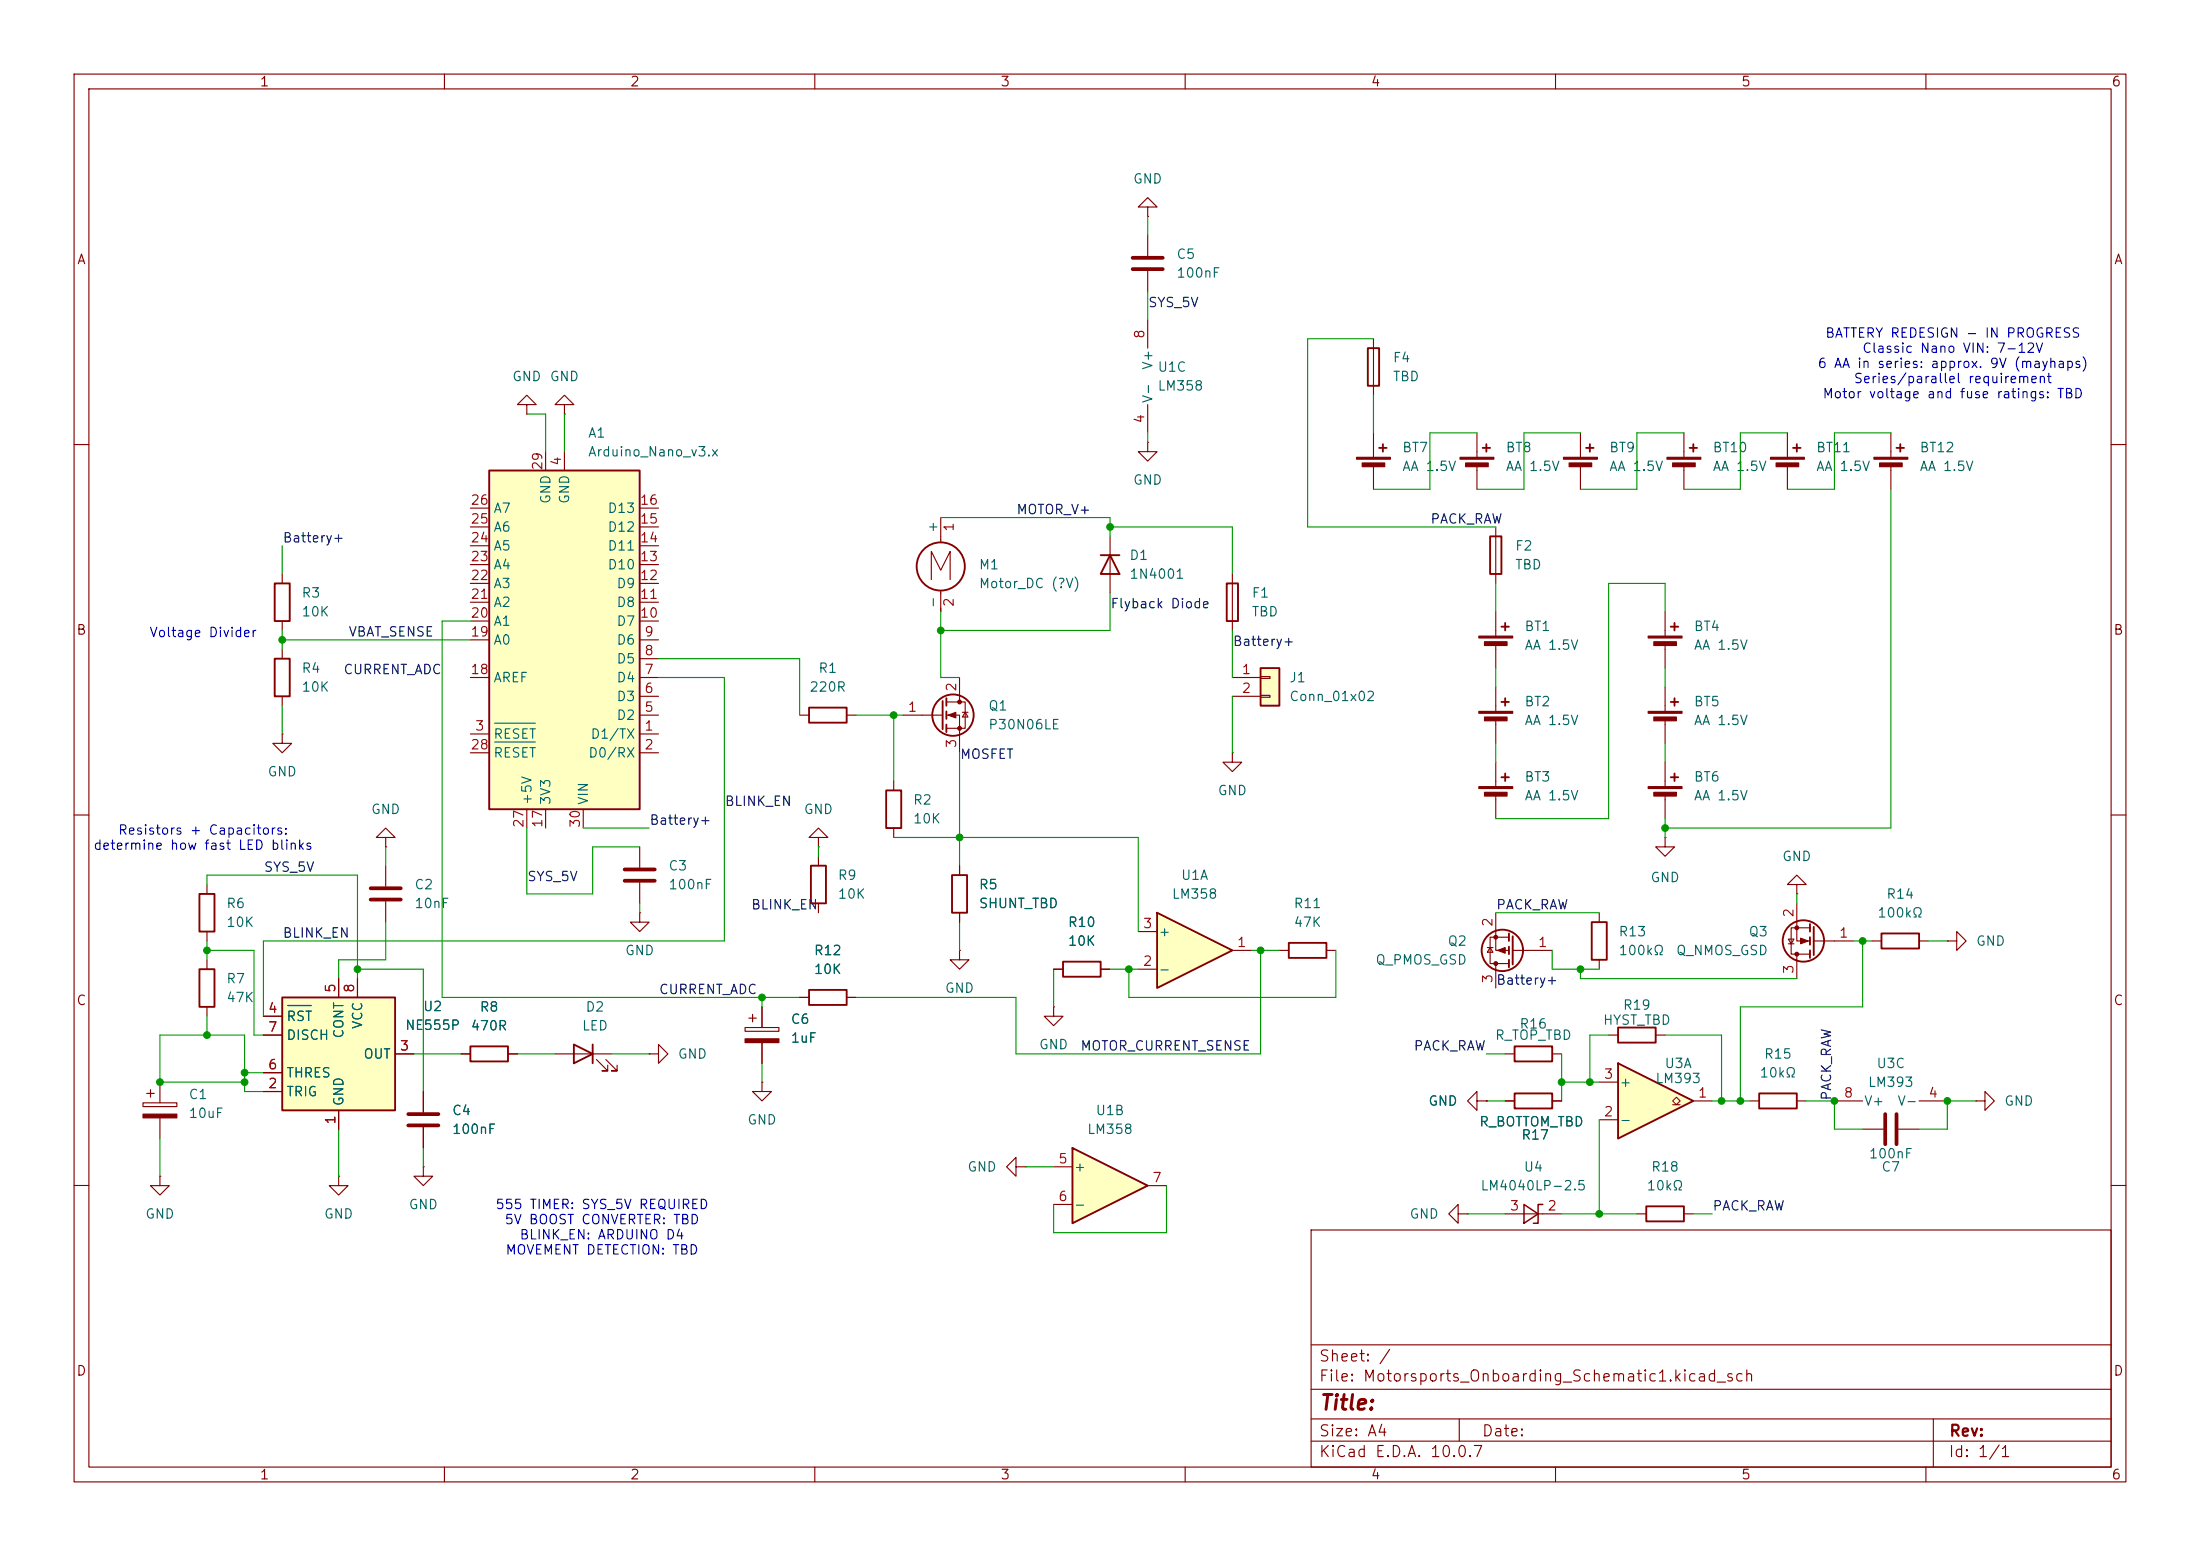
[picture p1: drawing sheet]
<svg xmlns="http://www.w3.org/2000/svg" width="297mm" height="210mm" viewBox="0 0 297 210" stroke-linecap="round" stroke-linejoin="round" font-family="sans-serif">
<g fill="none" stroke="#840000" stroke-width=".15">
<path d="M10 10h277v190h-277zM12 12h273v186h-273zM60 10v2M110 10v2M160 10v2M210 10v2M260 10v2M10 60h2M285 60h2M10 110h2M285 110h2M247.6 148.6h3.9"/>
<path d="M259.1 148.6h3.8M10 160h2M177 166h108v32h-108zM285 160h2M60 198v2M110 198v2M160 198v2M177 194.5h108M177 191.5h108M177 187.5h108M177 181.5h108M197 191.5v3"/>
<path d="M210 198v2M260 198v2M261 191.5v6.5"/>
</g>
<path d="M218.4 143.5l10.2 5.1-10.2 5.1z" fill="#ffffc2"/>
<path d="M184.7 47h1.5v5.1h-1.5zM186.7 59.9v1.1M200.7 59.9v1.1M242.6 59.9v1.1M256.5 59.9v1.1M186.2 60.5h1M200.2 60.5h1M201.2 72.4h1.5v5.1h-1.5zM242.1 60.5h1M256 60.5h1M218.4 143.5l10.2 5.1-10.2 5.1zM222.2 162.8h5.1v2h-5.1z" fill="none" stroke="#840000" stroke-width=".25"/>
<path d="M225.8 149.1h.5l-.5-.5 .5-.5 .5 .5-.5 .5h.5" fill="none" stroke="#840000" stroke-width=".14"/>
<g fill="none" stroke="#840000" stroke-width=".15">
<path d="M185.4 45.7v7.6M185.4 58.4v3.3M199.4 58.4v3.3M241.3 58.4v3.3M255.3 58.4v3.3M185.4 62.7v3.3M199.4 62.7v3.3M201.9 71.1v7.6M241.3 62.7v3.3M255.3 62.7v3.3M100.6 138.7h4.6v.5h-4.6zM101.1 137.4h1"/>
<path d="M101.6 136.9v1M102.9 135.9v2.8M102.9 140.7v2.8M215.9 151.1h2.5M215.9 146.1h2.5M228.6 148.6h2.5M221 163.8h1.2M227.3 163.8h1.3"/>
</g>
<g fill="#840000" stroke="#840000" stroke-width=".15">
<path d="M100.6 140.2h4.6v.5h-4.6z"/>
<path d="M183.1 61.7h4.6v.3h-4.6z"/>
<path d="M183.9 62.5h3v.5h-3z"/>
<path d="M197.1 61.7h4.6v.3h-4.6z"/>
<path d="M197.9 62.5h3v.5h-3z"/>
<path d="M253 61.7h4.6v.3h-4.6z"/>
<path d="M253.7 62.5h3.1v.5h-3.1z"/>
<path d="M239 61.7h4.6v.3h-4.6z"/>
<path d="M239.8 62.5h3v.5h-3z"/>
</g>
<path d="M144.8 154.9l10.1 5.1-10.1 5.1z" fill="#ffffc2"/>
<path d="M225.6 94.7h1M226.1 94.2v1.1M174 127.3h5.1v2h-5.1zM144.8 154.9l10.1 5.1-10.1 5.1z" fill="none" stroke="#840000" stroke-width=".25"/>
<path d="M224.8 92.7v3.3M224.8 97v3.3M172.7 128.3h1.3M179.1 128.3h1.2M142.2 157.5h2.6M266.7 148.6h1.3v-1.3l1.2 1.3-1.2 1.3v-1.3M266.7 148.6h.1M142.2 162.6h2.6M154.9 160h2.6" fill="none" stroke="#840000" stroke-width=".15"/>
<g fill="#840000" stroke="#840000" stroke-width=".15">
<path d="M222.5 96h4.6v.3h-4.6z"/>
<path d="M223.3 96.8h3v.5h-3z"/>
</g>
<path d="M156.2 123.2l10.2 5.1-10.2 5.1z" fill="#ffffc2"/>
<path d="M214.6 59.9v1.1M228.6 59.9v1.1M214.1 60.5h1M228.1 60.5h1M225.6 84.6h1M226.1 84.1v1M225.6 104.9h1M226.1 104.4v1M156.2 123.2l10.2 5.1-10.2 5.1zM63.5 141.2h5.1v2.1h-5.1zM204.5 147.6h5v2h-5z" fill="none" stroke="#840000" stroke-width=".25"/>
<g fill="none" stroke="#840000" stroke-width=".15">
<path d="M154.9 27.9h1.3l-1.3-1.2-1.2 1.2h1.2v1.3M154.9 29.2h.1M213.4 58.4v3.3M227.3 58.4v3.3M213.4 62.7v3.3M227.3 62.7v3.3M224.8 82.6v3.3M224.8 86.9v3.3M166.4 101.6v1.3h1.2l-1.2 1.2-1.3-1.2h1.3M166.4 101.6h.1M224.8 113v1.3h1.3l-1.3 1.3-1.3-1.3h1.3M224.8 113h.1"/>
<path d="M224.8 102.9v3.3M224.8 107.2v3.3M242.6 119.4h1.2l-1.2-1.3-1.3 1.3h1.3v1.3M153.7 130.8h2.5M153.7 125.7h2.5M166.4 128.3h2.5M242.6 120.7h.1M62.2 142.2h1.3M68.6 142.2h1.2M87.6 142.2h1.3v-1.2l1.3 1.2-1.3 1.3v-1.3M87.6 142.2h.1M199.4 148.6v-1.3l-1.3 1.3 1.3 1.3v-1.3h1.3"/>
<path d="M200.7 148.6h.1M203.2 148.6h1.3M209.5 148.6h1.3"/>
</g>
<g fill="#840000" stroke="#840000" stroke-width=".15">
<path d="M211.1 61.7h4.5v.3h-4.5z"/>
<path d="M211.8 62.5h3.1v.5h-3.1z"/>
<path d="M222.5 85.9h4.6v.2h-4.6z"/>
<path d="M223.3 86.6h3v.5h-3z"/>
<path d="M222.5 106.2h4.6v.2h-4.6z"/>
<path d="M223.3 106.9h3v.5h-3z"/>
<path d="M225 61.7h4.6v.3h-4.6z"/>
<path d="M225.8 62.5h3.1v.5h-3.1z"/>
</g>
<path d="M170.2 90.2h2.5v5.1h-2.5z" fill="#ffffc2"/>
<g fill="none" stroke="#840000" stroke-width=".25">
<path d="M37.1 78.7h2v5.1h-2zM148.6 74.9h2.5M149.9 74.9l1.2 2.6h-2.5zM165.6 78.7h1.5v5.1h-1.5zM170.2 90.2h2.5v5.1h-2.5zM202.7 94.7h1M202.7 84.6h1M203.2 84.1v1M203.2 94.2v1.1M202.7 104.9h1M203.2 104.4v1M203.7 126v1"/>
<path d="M203.7 127.8v1M203.7 129.5v1.1M204.2 126.4v3.8M214.9 124.5h2v5h-2zM218.4 138.7h5.1v2h-5.1zM244.3 124.7v1M244.3 126.5v1M244.3 128.3v1M244.9 125.1v3.8M254 126h5.1v2h-5.1zM77.5 141l2.5 1.2-2.5 1.3zM80 141v2.5"/>
<path d="M237.5 147.6h5.1v2h-5.1z"/>
<circle cx="202.8" cy="128.3" r="2.79"/>
<circle cx="243.5" cy="127" r="2.79"/>
</g>
<g fill="none" stroke="#840000" stroke-width=".15">
<path d="M154.9 31.8v2.7M154.9 36.6v2.8M71.1 54.6h1.3l-1.3-1.3-1.3 1.3h1.3v1.3M71.1 55.9h.1M154.9 43.2v3.8M154.9 54.6v3.8M38.1 77.5v1.2M149.9 72.4v7.6M166.4 77.5v7.6M38.1 83.8v1.3M166.4 91.4h3.8M166.4 94h3.8"/>
<path d="M170.2 91.3h1.2v.3h-1.2zM170.2 93.9h1.2v.2h-1.2zM201.9 82.6v3.3M201.9 86.9v3.3M201.9 92.7v3.3M201.9 97v3.3M201.9 102.9v3.3M201.9 107.2v3.3M142.2 135.9v1.3h1.3l-1.3 1.2-1.2-1.2h1.2M142.2 135.9h.1M200.8 127.9h.7M201.2 127.9l.3 .6h-.7z"/>
<path d="M201.9 123.2v5.1h1.8M201.9 130v3.4M203.7 126.5h-2.5v3.5h2.5M204.2 128.3h5.3M215.9 123.2v1.3M215.9 129.5v1.3M217.2 139.7h1.2M223.5 139.7h1.3M241.4 126.7h.8l-.4 .7zM241.4 127.4h.8M242.6 121.9v5.1h1.7M242.6 128.8v3.3"/>
<path d="M244.3 125.2h-2.5v3.6h2.5M244.9 127h5.3M252.7 127h1.3M259.1 127h1.2M262.9 127h1.3v-1.3l1.2 1.3-1.2 1.3v-1.3M262.9 127h.1M57.1 157.5v1.3h1.3l-1.3 1.2-1.2-1.2h1.2M57.1 157.5h.1M74.9 142.2h7.6M80.5 143l1.5 1.5h-.7h.7v-.7M81.8 143l1.5 1.5h-.8h.8v-.7M137.2 157.5v-1.3l-1.3 1.3 1.3 1.3v-1.3h1.2"/>
<path d="M138.4 157.5h.1M236.2 148.6h1.3M242.6 148.6h1.2M196.8 163.8v-1.2l-1.2 1.2 1.2 1.3v-1.3h1.3M198.1 163.8h.1"/>
</g>
<path d="M152.9 34.8h4.1M152.9 36.3h4.1" fill="none" stroke="#840000" stroke-width=".51"/>
<g fill="#840000" stroke="#840000" stroke-width=".15">
<path d="M199.6 96h4.6v.3h-4.6z"/>
<path d="M200.4 96.8h3.1v.5h-3.1z"/>
<path d="M199.6 85.9h4.6v.2h-4.6z"/>
<path d="M200.4 86.6h3.1v.5h-3.1z"/>
<path d="M202.2 128.3l1-.4v.8z"/>
<path d="M199.6 106.2h4.6v.2h-4.6z"/>
<path d="M200.4 106.9h3.1v.5h-3.1z"/>
<path d="M243.1 126.6l1 .4-1 .4z"/>
<circle cx="201.9" cy="130" r=".25"/>
<circle cx="201.9" cy="126.5" r=".25"/>
<circle cx="242.6" cy="128.8" r=".25"/>
<circle cx="242.6" cy="125.2" r=".25"/>
</g>
<path d="M66 63.5h20.4v45.7h-20.4z" fill="#ffffc2"/>
<path d="M66 63.5h20.4v45.7h-20.4zM26.9 130.8h2.1v5.1h-2.1zM26.9 120.7h2.1v5h-2.1zM204.5 141.2h5v2.1h-5z" fill="none" stroke="#840000" stroke-width=".25"/>
<g fill="none" stroke="#840000" stroke-width=".15">
<path d="M63.5 78.7h2.5M63.5 76.2h2.5M63.5 73.7h2.5M63.5 71.1h2.5M63.5 68.6h2.5M73.7 61v2.5M76.2 61v2.5M86.4 78.7h2.5M86.4 76.2h2.5M86.4 73.7h2.5M86.4 71.1h2.5M86.4 68.6h2.5"/>
<path d="M63.5 99.1h2.5M63.5 91.4h2.5M63.5 86.4h2.5M63.5 83.8h2.5M63.5 81.3h2.5M86.4 99.1h2.5M86.4 96.5h2.5M86.4 94h2.5M86.4 91.4h2.5M86.4 88.9h2.5M86.4 86.4h2.5M86.4 83.8h2.5"/>
<path d="M86.4 81.3h2.5M27.9 119.4v1.3M52.1 116.8v2.8M63.5 101.6h2.5M71.1 109.2v2.6M73.7 109.2v2.6M78.7 109.2v2.6M86.4 101.6h2.5M27.9 125.7v1.3M27.9 129.5v1.3M27.9 135.9v1.3M52.1 121.7v2.8"/>
<path d="M19.3 148.8h4.6v.6h-4.6zM19.8 147.6h1M20.3 147.1v1M21.6 158.8v1.2h1.3l-1.3 1.3-1.3-1.3h1.3M21.6 158.8h.1M21.6 146.1v2.7M21.6 150.9v2.8M203.2 142.2h1.3M209.5 142.2h1.3M251.5 152.4h2.8M256.3 152.4h2.8M203.2 163.8h7.6"/>
</g>
<path d="M66.8 97.6h5.5M66.8 100.2h5.5" fill="none" stroke="#006464" stroke-width=".15"/>
<path d="M50 119.9h4.1M50 121.4h4.1M254.5 150.4v4M256 150.4v4" fill="none" stroke="#840000" stroke-width=".51"/>
<path d="M205.7 162.6l1.9 1.2-1.9 1.3zM208.3 162.6h-.7v2.5h-.6" fill="none" stroke="#840000" stroke-width=".2"/>
<path d="M19.3 150.4h4.6v.5h-4.6z" fill="#840000" stroke="#840000" stroke-width=".15"/>
<path d="M38.1 134.6h15.2v15.3h-15.2z" fill="#ffffc2"/>
<g fill="none" stroke="#840000" stroke-width=".25">
<path d="M37.1 88.9h2v5.1h-2zM109.2 95.5h5.1v2h-5.1zM127.3 94.6v3.8M127.8 94.2v1.1M127.8 96v1M127.8 97.8v1M109.5 116.8h2v5.1h-2zM119.6 106.7h2.1v5.1h-2.1zM128.5 118.1h2.1v5.1h-2.1zM38.1 134.6h15.2v15.3h-15.2zM109.2 133.6h5.1v2h-5.1zM143.5 129.8h5.1v2h-5.1z"/>
<circle cx="127" cy="76.5" r="3.3"/>
<circle cx="128.7" cy="96.5" r="2.79"/>
</g>
<g fill="none" stroke="#840000" stroke-width=".15">
<path d="M76.2 54.6h1.3l-1.3-1.3-1.3 1.3h1.3v1.3M76.2 55.9h.1M154.9 59.7v1.3h1.3l-1.3 1.2-1.2-1.2h1.2M154.9 59.7h.1M125.7 78.2v-3.8l1.3 2.6 1.3-2.6v3.8M127 69.9v3.3M127 79.7v2.9M38.1 99.1v1.2h1.3l-1.3 1.3-1.3-1.3h1.3M38.1 99.1h.1M38.1 87.6v1.3M38.1 94v1.3M107.9 96.5h1.3"/>
<path d="M114.3 96.5h1.3M121.9 96.5h5.4M127.8 94.7h2.5v3.6h-2.5M127.8 96.5h1.7v5.1M129.5 91.4v3.3M129.9 96.1h.8M130.3 96.1l.4 .7h-.8zM52.1 113h1.2l-1.2-1.2-1.3 1.2h1.3v1.3M52.1 114.3h.1M86.4 114.3v2.8M86.4 119.1v2.8M110.5 113h1.3l-1.3-1.2-1.3 1.2h1.3v1.3"/>
<path d="M110.5 114.3h.1M110.5 115.6v1.2M120.6 105.4v1.3M120.6 111.8v1.2M129.5 116.8v1.3M35.6 137.2h2.5M35.6 139.7h2.5M45.7 132.1v2.5M48.3 132.1v2.5M86.4 123.2v1.3h1.2l-1.2 1.2-1.3-1.2h1.3M86.4 123.2h.1M102.9 135.9v2.8"/>
<path d="M107.9 134.6h1.3M110.5 121.9v1.3M114.3 134.6h1.3M129.5 128.3v1.2h1.3l-1.3 1.3-1.2-1.3h1.2M129.5 128.3h.1M129.5 123.2v1.3M142.2 130.8h1.3M148.6 130.8h1.3M35.6 147.3h2.5M35.6 144.8h2.5M45.7 158.8v1.2h1.3l-1.3 1.3-1.3-1.3h1.3M45.7 158.8h.1"/>
<path d="M45.7 149.9v2.5M53.3 142.2h2.6M57.1 147.3v2.8M57.1 152.1v2.8M62.2 142.2h1.3M68.6 142.2h1.2M102.9 146.1v1.2h1.2l-1.2 1.3-1.3-1.3h1.3M102.9 146.1h.1M102.9 140.7v2.8M200.7 148.6h.1M203.2 148.6h1.3M209.5 148.6h1.3"/>
</g>
<path d="M38.8 135.7h3.2" fill="none" stroke="#006464" stroke-width=".15"/>
<path d="M84.3 117.3h4.1M84.3 118.9h4.1M55.1 150.4h4.1M55.1 151.9h4.1" fill="none" stroke="#840000" stroke-width=".51"/>
<g fill="#840000" stroke="#840000" stroke-width=".15">
<path d="M128 96.5l1-.4v.8z"/>
<circle cx="129.5" cy="94.7" r=".25"/>
<circle cx="129.5" cy="98.3" r=".25"/>
</g>
<g fill="none" stroke="#009600" stroke-width=".15">
<path d="M154.9 29.2v2.6M154.9 39.4v3.8M71.1 55.9h2.6v5.1M76.2 55.9v5.1M154.9 58.4v1.3M185.4 45.7h-8.9v25.4h25.4M185.4 53.3v5.1M199.4 58.4h-6.4v7.6h-7.6M213.4 58.4h-7.7v7.6h-6.3M227.3 58.4h-6.3v7.6h-7.6M241.3 58.4h-6.4v7.6h-7.6M255.3 58.4h-7.7v7.6h-6.3"/>
<path d="M38.1 73.7v3.8M127 69.9h22.9v2.5M149.9 71.1h16.5v6.4M201.9 78.7v3.9M255.3 66v45.8h-30.5M38.1 86.4h25.4M38.1 85.1v2.5M38.1 95.3v3.8M63.5 83.8h-3.8v50.8h48.2M88.9 91.4h8.9v35.6h-62.2v10.2M88.9 88.9h19v7.6M115.6 96.5h6.3"/>
<path d="M120.6 96.5v8.9M127 82.6v8.8h2.5M149.9 80v5.1h-22.9M166.4 85.1v6.3M166.4 94v7.6M201.9 90.2v2.5M224.8 82.6v-3.9h-7.6v31.8h-15.3M224.8 90.2v2.5M27.9 119.4v-1.3h20.4v14M52.1 114.3v2.5M71.1 111.8v8.9h8.9v-6.4h6.4M78.7 111.8h8.9"/>
<path d="M110.5 114.3v1.3M120.6 113h33.1v12.7M129.5 101.6v15.2M201.9 100.3v2.6M224.8 100.3v2.6M224.8 110.5v2.5M27.9 128.3h6.4v11.4h1.3M27.9 127v2.5M27.9 137.2v2.5M48.3 130.8h8.8v16.5M52.1 124.5v5h-6.4v2.6M86.4 121.9v1.3"/>
<path d="M102.9 134.6v1.3M129.5 124.5v3.8M142.2 130.8v5.1M149.9 130.8h3.8M168.9 128.3h3.8M170.2 128.3v13.9h-33v-7.6h-21.6M180.3 128.3v6.3h-27.9v-3.8M201.9 123.2h14M209.5 128.3v2.5h6.4M213.4 130.8v1.3h29.2M217.2 139.7h-2.6v6.4M224.8 139.7h7.6v8.9"/>
<path d="M242.6 120.7v1.2M250.2 127h2.5M251.5 127v8.9h-16.6v12.7M260.3 127h2.6M21.6 153.7v5.1M33 146.1h-11.4v-6.4h11.4v7.6h2.6M33 144.8h2.6M45.7 152.4v6.4M55.9 142.2h6.3M57.1 154.9v2.6M69.8 142.2h5.1M82.5 142.2h5.1"/>
<path d="M102.9 143.5v2.6M138.4 157.5h3.8M200.7 142.2h2.5M200.7 148.6h2.5M210.8 142.2v6.4M210.8 146.1h5.1M215.9 151.1v12.7M231.1 148.6h5.1M243.8 148.6h3.8v3.8h3.9M266.7 148.6h-3.8v3.8h-3.8M157.5 160v6.4h-15.3v-3.8M198.1 163.8h5.1"/>
<path d="M210.8 163.8h10.2M228.6 163.8h2.5"/>
</g>
<g fill="#009600" stroke="#009600" stroke-width=".14">
<circle cx="262.9" cy="148.6" r=".46"/>
<circle cx="224.8" cy="111.8" r=".46"/>
<circle cx="251.5" cy="127" r=".46"/>
<circle cx="232.4" cy="148.6" r=".46"/>
<circle cx="247.6" cy="148.6" r=".46"/>
<circle cx="234.9" cy="148.6" r=".46"/>
<circle cx="214.6" cy="146.1" r=".46"/>
<circle cx="210.8" cy="146.1" r=".46"/>
<circle cx="213.4" cy="130.8" r=".46"/>
<circle cx="170.2" cy="128.3" r=".46"/>
<circle cx="215.9" cy="163.8" r=".46"/>
<circle cx="27.9" cy="128.3" r=".46"/>
<circle cx="33" cy="144.8" r=".46"/>
<circle cx="33" cy="146.1" r=".46"/>
<circle cx="21.6" cy="146.1" r=".46"/>
<circle cx="27.9" cy="139.7" r=".46"/>
<circle cx="127" cy="85.1" r=".46"/>
<circle cx="129.5" cy="113" r=".46"/>
<circle cx="152.4" cy="130.8" r=".46"/>
<circle cx="120.6" cy="96.5" r=".46"/>
<circle cx="149.9" cy="71.1" r=".46"/>
<circle cx="48.3" cy="130.8" r=".46"/>
<circle cx="102.9" cy="134.6" r=".46"/>
<circle cx="38.1" cy="86.4" r=".46"/>
</g>
<text font-size="2" fill="#840000" x="178" y="190.8">Title:</text>
<g font-size="1.5" fill="#840000">
<text x="178" y="184.1">Sheet: /</text>
<text x="178" y="186.8">File: Motorsports_Onboarding_Schematic1.kicad_sch</text>
<text x="178" y="197">KiCad E.D.A. 10.0.7</text>
<text x="178" y="194.2">Size: A4</text>
<text x="200" y="194.2">Date:</text>
<text x="263" y="197">Id: 1/1</text>
<text x="263" y="194.2">Rev:</text>
</g>
<g font-size="1.3" fill="#840000">
<text x="35" y="12">1</text>
<text x="85" y="12">2</text>
<text x="135" y="12">3</text>
<text x="185" y="12">4</text>
<text x="235" y="12">5</text>
<text x="285" y="12">6</text>
<text x="10.3" y="36">A</text>
<text x="285.3" y="36">A</text>
<text x="10.2" y="86">B</text>
<text x="285.2" y="86">B</text>
<text x="10.2" y="136">C</text>
<text x="285.2" y="136">C</text>
<text x="10.2" y="186">D</text>
<text x="285.2" y="186">D</text>
<text x="35" y="200">1</text>
<text x="85" y="200">2</text>
<text x="135" y="200">3</text>
<text x="185" y="200">4</text>
<text x="235" y="200">5</text>
<text x="285" y="200">6</text>
</g>
<g font-size="1.3" fill="#006464">
<text x="152.9" y="25.1">GND</text>
<text x="158.7" y="35.3">C5</text>
<text x="158.7" y="37.8">100nF</text>
<text x="69.1" y="51.8">GND</text>
<text x="74.1" y="51.8">GND</text>
<text x="155.9" y="50" transform="rotate(-90 155.9 50)">V+</text>
<text x="156.2" y="50.5">U1C</text>
<text x="156.2" y="53">LM358</text>
<text x="187.9" y="49.2">F4</text>
<text x="187.9" y="51.8">TBD</text>
<text x="79.3" y="59.4">A1</text>
<text x="155.9" y="54.5" transform="rotate(-90 155.9 54.5)">V-</text>
<text x="79.3" y="61.9">Arduino_Nano_v3.x</text>
<text x="152.9" y="65.7">GND</text>
<text x="189.2" y="61.4">BT7</text>
<text x="189.2" y="63.9">AA 1.5V</text>
<text x="203.2" y="61.4">BT8</text>
<text x="203.2" y="63.9">AA</text>
<text x="206.3" y="63.9">1.5V</text>
<text x="217.2" y="61.4">BT9</text>
<text x="217.2" y="63.9">AA 1.5V</text>
<text x="231.1" y="61.4">BT10</text>
<text x="231.1" y="63.9">AA 1.5V</text>
<text x="245.1" y="61.4">BT11</text>
<text x="245.1" y="63.9">AA</text>
<text x="248.2" y="63.9">1.5V</text>
<text x="259.1" y="61.4">BT12</text>
<text x="259.1" y="63.9">AA 1.5V</text>
<text x="66.5" y="69.5">A7</text>
<text x="74.6" y="68.1" transform="rotate(-90 74.6 68.1)">GND</text>
<text x="77.2" y="68.1" transform="rotate(-90 77.2 68.1)">GND</text>
<text x="81.9" y="69.5">D13</text>
<text x="66.5" y="77.2">A4</text>
<text x="66.5" y="74.6">A5</text>
<text x="66.5" y="72.1">A6</text>
<text x="81.9" y="77.2">D10</text>
<text x="81.9" y="74.6">D11</text>
<text x="81.9" y="72.1">D12</text>
<text x="126.9" y="72" transform="rotate(-90 126.9 72)">+</text>
<text x="132.1" y="77.2">M1</text>
<text x="152.4" y="75.9">D1</text>
<text x="204.5" y="74.6">F2</text>
<text x="204.5" y="77.2">TBD</text>
<text x="40.6" y="81">R3</text>
<text x="40.6" y="83.5">10K</text>
<text x="66.5" y="82.2">A2</text>
<text x="66.5" y="79.7">A3</text>
<text x="83.1" y="82.2">D8</text>
<text x="83.1" y="79.7">D9</text>
<text x="126.9" y="82.2" transform="rotate(-90 126.9 82.2)">-</text>
<text x="132.1" y="79.7">Motor_DC (?V)</text>
<text x="152.4" y="78.4">1N4001</text>
<text x="168.9" y="81">F1</text>
<text x="168.9" y="83.5">TBD</text>
<text x="66.5" y="87.3">A0</text>
<text x="66.5" y="84.8">A1</text>
<text x="83.1" y="89.9">D5</text>
<text x="83.1" y="87.3">D6</text>
<text x="83.1" y="84.8">D7</text>
<text x="205.7" y="85.5">BT1</text>
<text x="205.7" y="88">AA 1.5V</text>
<text x="228.6" y="85.5">BT4</text>
<text x="228.6" y="88">AA 1.5V</text>
<text x="40.6" y="91.1">R4</text>
<text x="40.6" y="93.7">10K</text>
<text x="66.5" y="92.4">AREF</text>
<text x="83.1" y="94.9">D3</text>
<text x="83.1" y="92.4">D4</text>
<text x="109.2" y="93.7">220R</text>
<text x="110.4" y="91.1">R1</text>
<text x="174" y="92.4">J1</text>
<text x="174" y="94.9">Conn_01x02</text>
<text x="205.7" y="95.6">BT2</text>
<text x="228.6" y="95.6">BT5</text>
<text x="66.5" y="100">RESET</text>
<text x="79.6" y="100">D1/TX</text>
<text x="83.1" y="97.5">D2</text>
<text x="133.3" y="96.2">Q1</text>
<text x="133.3" y="98.8">P30N06LE</text>
<text x="205.7" y="98.2">AA 1.5V</text>
<text x="228.6" y="98.2">AA 1.5V</text>
<text x="36" y="105.1">GND</text>
<text x="66.5" y="102.6">RESET</text>
<text x="79.3" y="102.6">D0/RX</text>
<text x="164.3" y="107.6">GND</text>
<text x="205.7" y="105.8">BT3</text>
<text x="228.6" y="105.8">BT6</text>
<text x="50" y="110.2">GND</text>
<text x="72.1" y="108.7" transform="rotate(-90 72.1 108.7)">+5V</text>
<text x="74.6" y="108.7" transform="rotate(-90 74.6 108.7)">3V3</text>
<text x="79.7" y="108.7" transform="rotate(-90 79.7 108.7)">VIN</text>
<text x="108.4" y="110.2">GND</text>
<text x="123.2" y="108.9">R2</text>
<text x="123.2" y="111.5">10K</text>
<text x="205.7" y="108.3">AA 1.5V</text>
<text x="228.6" y="108.3">AA 1.5V</text>
<text x="90.2" y="117.8">C3</text>
<text x="113" y="119.1">R9</text>
<text x="159.3" y="119.1">U1A</text>
<text x="222.7" y="119.4">GND</text>
<text x="240.5" y="116.5">GND</text>
<text x="30.5" y="122.9">R6</text>
<text x="30.5" y="125.4">10K</text>
<text x="55.9" y="120.3">C2</text>
<text x="55.9" y="122.9">10nF</text>
<text x="90.2" y="120.3">100nF</text>
<text x="113" y="121.6">10K</text>
<text x="132.1" y="120.3">R5</text>
<text x="132.1" y="122.9">SHUNT_TBD</text>
<text x="144.1" y="125.4">R10</text>
<text x="158.1" y="121.6">LM358</text>
<text x="174.6" y="122.9">R11</text>
<text x="174.6" y="125.4">47K</text>
<text x="253.4" y="124.2">100kΩ</text>
<text x="254.6" y="121.6">R14</text>
<text x="84.3" y="129.2">GND</text>
<text x="109.8" y="129.2">R12</text>
<text x="109.8" y="131.8">10K</text>
<text x="144.1" y="128">10K</text>
<text x="156.3" y="131.8">-</text>
<text x="156.3" y="126.7">+</text>
<text x="185.6" y="130.5">Q_PMOS_GSD</text>
<text x="195.3" y="128">Q2</text>
<text x="218.4" y="126.7">R13</text>
<text x="218.4" y="129.2">100kΩ</text>
<text x="226.2" y="129.2">Q_NMOS_GSD</text>
<text x="236" y="126.7">Q3</text>
<text x="266.7" y="128">GND</text>
<text x="30.5" y="133">R7</text>
<text x="30.5" y="135.6">47K</text>
<text x="57" y="136.8">U2</text>
<text x="64.7" y="136.9">R8</text>
<text x="79" y="136.9">D2</text>
<text x="127.5" y="134.3">GND</text>
<text x="219" y="136.6">R19</text>
<text x="38.6" y="138.1">RST</text>
<text x="38.6" y="140.7">DISCH</text>
<text x="46.7" y="140.3" transform="rotate(-90 46.7 140.3)">CONT</text>
<text x="49" y="143.2">OUT</text>
<text x="49.2" y="139" transform="rotate(-90 49.2 139)">VCC</text>
<text x="54.6" y="139.3">NE555P</text>
<text x="63.5" y="139.4">470R</text>
<text x="78.5" y="139.4">LED</text>
<text x="91.4" y="143.2">GND</text>
<text x="106.7" y="138.5">C6</text>
<text x="106.7" y="141">1uF</text>
<text x="140.2" y="141.9">GND</text>
<text x="201.7" y="140.7">R_TOP_TBD</text>
<text x="205" y="139.1">R16</text>
<text x="216.3" y="138.6">HYST_TBD</text>
<text x="238.1" y="143.2">R15</text>
<text x="25.4" y="148.7">C1</text>
<text x="38.6" y="148.3">TRIG</text>
<text x="38.6" y="145.7">THRES</text>
<text x="46.7" y="149.4" transform="rotate(-90 46.7 149.4)">GND</text>
<text x="192.7" y="149.6">GND</text>
<text x="218.5" y="147">+</text>
<text x="223.4" y="146.5">LM393</text>
<text x="224.6" y="144.5">U3A</text>
<text x="237.5" y="145.7">10kΩ</text>
<text x="251.6" y="149.6">V+</text>
<text x="252.1" y="147">LM393</text>
<text x="253.2" y="144.5">U3C</text>
<text x="256.1" y="149.6">V-</text>
<text x="270.5" y="149.6">GND</text>
<text x="25.4" y="151.2">10uF</text>
<text x="60.9" y="150.8">C4</text>
<text x="60.9" y="153.4">100nF</text>
<text x="100.8" y="152.1">GND</text>
<text x="146.7" y="153.4">LM358</text>
<text x="147.8" y="150.8">U1B</text>
<text x="199.6" y="152.3">R_BOTTOM_TBD</text>
<text x="205.3" y="154.1">R17</text>
<text x="218.5" y="152.1">-</text>
<text x="130.5" y="158.4">GND</text>
<text x="144.9" y="158.4">+</text>
<text x="199.8" y="161">LM4040LP-2.5</text>
<text x="205.6" y="158.4">U4</text>
<text x="222.2" y="161">10kΩ</text>
<text x="222.8" y="158.4">R18</text>
<text x="252.2" y="156.7">100nF</text>
<text x="253.9" y="158.4">C7</text>
<text x="19.5" y="164.8">GND</text>
<text x="43.7" y="164.8">GND</text>
<text x="55.1" y="163.5">GND</text>
<text x="144.9" y="163.5">-</text>
<text x="190.2" y="164.8">GND</text>
</g>
<g font-size="1.3" fill="#0f0f0f">
<text x="154.9" y="41.8">SYS_5V</text>
<text x="137.1" y="69.7">MOTOR_V+</text>
<text x="193" y="71">PACK_RAW</text>
<text x="38.1" y="73.5">Battery+</text>
<text x="149.8" y="82.4">Flyback Diode</text>
<text x="47" y="86.2">VBAT_SENSE</text>
<text x="166.3" y="87.5">Battery+</text>
<text x="46.3" y="91.3">CURRENT_ADC</text>
<text x="129.5" y="102.7">MOSFET</text>
<text x="87.6" y="111.6">Battery+</text>
<text x="97.8" y="109.1">BLINK_EN</text>
<text x="35.5" y="118">SYS_5V</text>
<text x="71.1" y="119.3">SYS_5V</text>
<text x="101.3" y="123.1">BLINK_EN</text>
<text x="201.9" y="123.1">PACK_RAW</text>
<text x="38.1" y="126.9">BLINK_EN</text>
<text x="88.9" y="134.5">CURRENT_ADC</text>
<text x="201.9" y="133.2">Battery+</text>
<text x="145.8" y="142.1">MOTOR_CURRENT_SENSE</text>
<text x="190.8" y="142.1">PACK_RAW</text>
<text x="247.5" y="148.6" transform="rotate(-90 247.5 148.6)">PACK_RAW</text>
<text x="231.1" y="163.7">PACK_RAW</text>
</g>
<g font-size="1.3" fill="#a90000">
<text x="154.8" y="45.8" transform="rotate(-90 154.8 45.8)">8</text>
<text x="154.8" y="57.2" transform="rotate(-90 154.8 57.2)">4</text>
<text x="73.5" y="63.6" transform="rotate(-90 73.5 63.6)">29</text>
<text x="76.1" y="63" transform="rotate(-90 76.1 63)">4</text>
<text x="63.4" y="71">25</text>
<text x="63.4" y="68.4">26</text>
<text x="86.3" y="71">15</text>
<text x="86.3" y="68.4">16</text>
<text x="129.1" y="71.9" transform="rotate(-90 129.1 71.9)">1</text>
<text x="63.4" y="76.1">23</text>
<text x="63.4" y="73.5">24</text>
<text x="86.3" y="76.1">13</text>
<text x="86.3" y="73.5">14</text>
<text x="63.4" y="83.7">20</text>
<text x="63.4" y="81.1">21</text>
<text x="63.4" y="78.6">22</text>
<text x="86.3" y="83.7">10</text>
<text x="86.3" y="81.1">11</text>
<text x="86.3" y="78.6">12</text>
<text x="129.1" y="82" transform="rotate(-90 129.1 82)">2</text>
<text x="63.4" y="86.2">19</text>
<text x="86.9" y="88.8">8</text>
<text x="86.9" y="86.2">9</text>
<text x="63.4" y="91.3">18</text>
<text x="86.9" y="93.8">6</text>
<text x="86.9" y="91.3">7</text>
<text x="129.4" y="93.4" transform="rotate(-90 129.4 93.4)">2</text>
<text x="167.5" y="91.3">1</text>
<text x="167.5" y="93.8">2</text>
<text x="63.4" y="101.5">28</text>
<text x="64" y="98.9">3</text>
<text x="86.9" y="98.9">1</text>
<text x="86.9" y="101.5">2</text>
<text x="86.9" y="96.4">5</text>
<text x="122.5" y="96.4">1</text>
<text x="129.4" y="101.1" transform="rotate(-90 129.4 101.1)">3</text>
<text x="71" y="111.8" transform="rotate(-90 71 111.8)">27</text>
<text x="73.5" y="111.8" transform="rotate(-90 73.5 111.8)">17</text>
<text x="78.6" y="111.8" transform="rotate(-90 78.6 111.8)">30</text>
<text x="154.2" y="125.6">3</text>
<text x="201.8" y="125.2" transform="rotate(-90 201.8 125.2)">2</text>
<text x="242.4" y="123.9" transform="rotate(-90 242.4 123.9)">2</text>
<text x="154.2" y="130.7">2</text>
<text x="166.9" y="128.1">1</text>
<text x="207.5" y="128.1">1</text>
<text x="242.4" y="131.5" transform="rotate(-90 242.4 131.5)">3</text>
<text x="248.2" y="126.9">1</text>
<text x="36.1" y="137">4</text>
<text x="45.6" y="134.1" transform="rotate(-90 45.6 134.1)">5</text>
<text x="48.1" y="134.1" transform="rotate(-90 48.1 134.1)">8</text>
<text x="201.8" y="132.8" transform="rotate(-90 201.8 132.8)">3</text>
<text x="36.1" y="139.6">7</text>
<text x="53.9" y="142.1">3</text>
<text x="36.1" y="147.2">2</text>
<text x="36.1" y="144.6">6</text>
<text x="216.4" y="145.9">3</text>
<text x="229.1" y="148.5">1</text>
<text x="248.8" y="148.5">8</text>
<text x="260.3" y="148.5">4</text>
<text x="45.6" y="151.9" transform="rotate(-90 45.6 151.9)">1</text>
<text x="216.4" y="151">2</text>
<text x="142.8" y="157.3">5</text>
<text x="155.5" y="159.9">7</text>
<text x="142.8" y="162.4">6</text>
<text x="203.7" y="163.7">3</text>
<text x="208.8" y="163.7">2</text>
</g>
<g font-size="1.3" fill="#0000c2">
<text x="246.3" y="45.9">BATTERY REDESIGN - IN PROGRESS</text>
<text x="251.3" y="47.9">Classic Nano VIN: 7-12V</text>
<text x="245.3" y="50">6 AA in series: approx. 9V (mayhaps)</text>
<text x="250.2" y="52">Series/parallel requirement</text>
<text x="246" y="54.1">Motor voltage and fuse ratings: TBD</text>
<text x="20.1" y="86.3">Voltage Divider</text>
<text x="15.8" y="113">Resistors + Capacitors:</text>
<text x="12.5" y="115">determine how fast LED blinks</text>
<text x="66.8" y="163.5">555 TIMER: SYS_5V REQUIRED</text>
<text x="68" y="165.6">5V BOOST CONVERTER: TBD</text>
<text x="70.1" y="167.6">BLINK_EN: ARDUINO D4</text>
<text x="68.2" y="169.6">MOVEMENT DETECTION: TBD</text>
</g>
</svg>
